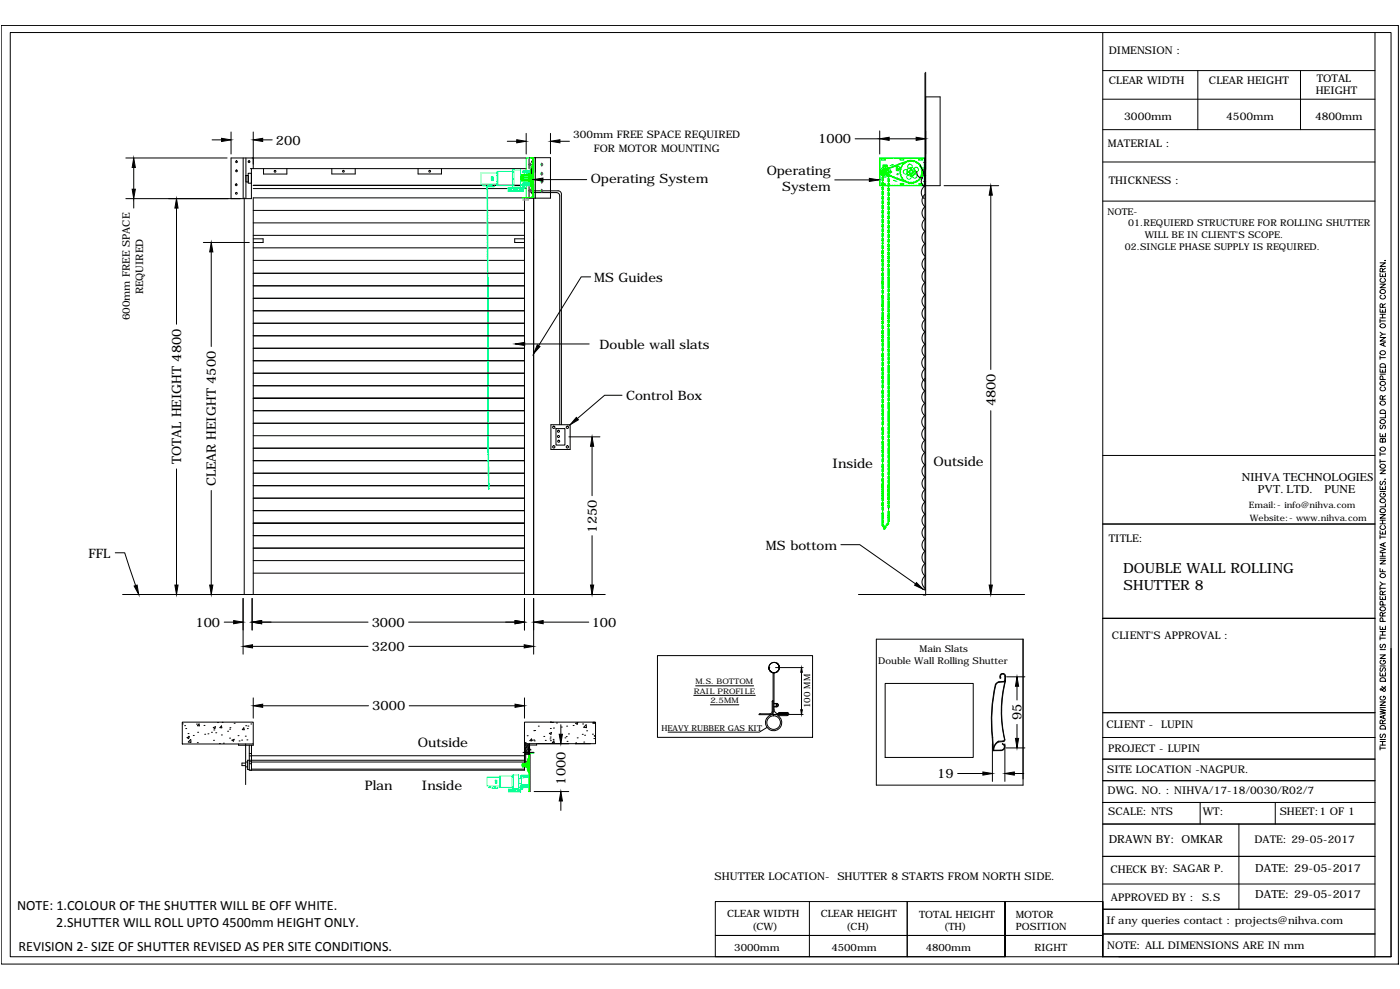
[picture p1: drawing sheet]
<svg xmlns="http://www.w3.org/2000/svg" width="841mm" height="594mm" viewBox="0 0 841 594" stroke-linecap="round" stroke-linejoin="round" font-family="sans-serif">
<!-- layer: 0 -->
<g fill="none" stroke="#000" stroke-width=".6">
<path d="M1 15h839v564h-839zM6 20h830v555h-830zM662 20v555M826 20v555h-164M556 44v310M556 58h9v54h-9M556 43v314h-1M662 42h164M662 60h164M720 42v36M781 42v36M139 79v14"/>
<path d="M152 79v22M528 79v14M662 78h164M76 95h60M127 84h6M146 95v24M148 95v24M158 84h6M305 85h5M316 95h-177v24M316 80v13M322 95v24"/>
<path d="M331 80v12M336 85h6M514 83h14M534 83h16M553 99l2 6v7M662 97h164M80 101v13M80 119v6M147 119v238M148 105h1v4h-1zM149 104h2v6h-2zM150 101h166"/>
<path d="M151 101v18h-75M152 113h164M152 111h169M158 101v4h14v-4M199 101v4h14v-4M251 101v4h14v-4M315 119v238M317 106h3M318 101v-6h13v24h-15M318 105v14M319 115h16h2v2v138M319 116h15h2v2v137"/>
<path d="M319 101v4M319 102l1 1h-1M321 111v246M321 119h-169v238M326 108h26M501 108h21M551 103v3l3 1-1 2 1 2 1 1a5 5 0 0 0 0 7M556 117a5 5 0 0 0 0 7 5 5 0 0 0 0 8 5 5 0 0 0 0 7 5 5 0 0 0 0 7 5 5 0 0 0 0 8M567 112h33M595 117v105M106 125v70M152 134h163"/>
<path d="M152 126h163M662 121h164M122 146h28M127 151v57M152 143h6v3h-6M152 156h163M152 149h163M152 141h163M315 143h-6v3h6M534 151h.1M534 156h.1M534 158h.1"/>
<path d="M556 155a5 5 0 0 0 0 7 5 5 0 0 0 0 8 5 5 0 0 0 0 7 5 5 0 0 0 0 8 5 5 0 0 0 0 7 5 5 0 0 0 0 7 5 5 0 0 0 0 8 5 5 0 0 0 0 7 5 5 0 0 0 0 8 5 5 0 0 0 0 7M829 158h3l-3 2h3M832 156h.1M152 179h163M152 172h163M152 164h163M355 166h-6l-25 42M534 166h.1M534 171h.1M534 173h.1M829 171h3l-3 2h3M829 164v2h3v-2"/>
<path d="M830 177a1.2 1.2 0 0 0-1 2 1.2 1.2 0 0 0 1 1h1a1.2 1.2 0 0 0 1-1 1.2 1.2 0 0 0-1-2M830 167a1.2 1.2 0 0 0-1 2 1.2 1.2 0 0 0 1 1h1a1.2 1.2 0 0 0 1-1 1.2 1.2 0 0 0-1-2M831 163l-1-2-1 2h3M831 165v1M832 161l-1 1M152 194h163M152 187h163M534 180v1M534 185h.1M534 188h.1M534 192h.1M534 194h.1"/>
<path d="M829 186v2h3v-2M829 192v2M829 200l2 1M829 193h3M829 191h3M829 189h3M831 185l-1-2v-1l-1 3h3M831 186v2M831 189v2M832 182l-1 2M152 217h163M152 209h163"/>
<path d="M152 202h163M315 207h39M534 202h.1M534 207h.1M534 209h.1M534 214h.1M534 216h.1M829 203h3l-3 2h3M829 214v2M829 215h3M829 219a1.8 1.8 0 0 1 3 1v1h-3zM831 206v2"/>
<path d="M832 206l-3 1 3 1M832 201h-1l-2 1M152 239h163M152 232h163M152 224h163M374 237h-11l-16 14M534 224h.1M534 229h.1M534 231h.1M534 236h.1M534 238h.1M556 227a5 5 0 0 0 0 8 5 5 0 0 0 0 7 5 5 0 0 0 0 8 5 5 0 0 0 0 7 5 5 0 0 0 0 7 5 5 0 0 0 0 8 5 5 0 0 0 0 7l-1 1a5 5 0 0 0 1 7 5 5 0 0 0 0 7 5 5 0 0 0 0 7 5 5 0 0 0 0 8"/>
<path d="M829 222v2h3v-2M829 225h3M830 232a1.2 1.2 0 0 0-1 2 1.2 1.2 0 0 0 1 1h1a1.2 1.2 0 0 0 1-1 1.2 1.2 0 0 0-1-2M831 240l-1-2-1 2h3M831 222v2M831 228v-2h-2v2h3M832 238l-1 1M152 254h163M152 247h163M331 255h12v15h-12zM334 257h5v10h-5zM534 246h.1"/>
<path d="M534 251h.1M534 253h.1M534 258h.1M595 247v104M829 247a1.8 1.8 0 0 1 3 0v1h-3zM830 255l-1 2h1l1-1 1-1v1v2M832 249v2h-3M152 277h163M152 269h163M152 262h163M342 262h18M356 268v30"/>
<path d="M534 261h.1M534 268h.1M534 273h.1M534 275h.1M662 274h164M829 260v2h3v-2M829 272v2M829 276v2M829 277h3M829 273h3M831 264v-1l1 1v2h-3v-2h1l1 2M831 261v1"/>
<path d="M106 282v69M127 295v56M152 299h163M152 292h163M152 284h163M534 296h.1M534 280h.1M534 283h.1M534 290h.1M534 295h.1M534 298h.1M829 292v2h3v-2"/>
<path d="M829 282h3l-3 3h3M829 295h3M830 289l-1 1 1 1 1-2h1v1v1M830 296a1.2 1.2 0 0 0-1 2 1.2 1.2 0 0 0 1 1h1a1.1 1.1 0 0 0 1-2 1.1 1.1 0 0 0-1-1v1M831 293v1M832 288h.1M152 314h163M152 307h163M534 300h.1M534 305h.1M556 309a5 5 0 0 0 0 7M556 316a5 5 0 0 0 0 8"/>
<path d="M662 315h164M829 319v2h3v-2M829 309h3l-3 2h3M829 315h3M829 312h3M830 316a1.2 1.2 0 0 0-1 1 1.2 1.2 0 0 0 1 1h1a1.2 1.2 0 0 0 1-1 1.2 1.2 0 0 0-1-1M831 312v3M831 320v1M832 303v1h-3M69 332h6l6 20M152 337h163M152 329h163"/>
<path d="M152 322h163M356 322v29M505 327h11l34 24M556 324a5 5 0 0 0 0 7 5 5 0 0 0 0 8 5 5 0 0 0 0 7 5 5 0 0 0 0 7M829 337h3l-3 2h3M829 329l3 1-3 1M829 322v2M829 335h3M829 334h3M829 332h3M829 323h3M831 332v2"/>
<path d="M831 326v2M832 326l-3 1 3 1M74 357h290M146 359v34M151 359v19M152 344h163M315 359v19M321 359v34M516 357h100M555 354h1M829 358v2h3v-2M829 341v2h3"/>
<path d="M829 352v2M829 353h3M829 350l2 1M831 357l-1-2-1 2h3M831 342v1M831 359v1M832 351h-1l-2 1M832 355l-1 1M135 374h5M157 374h64M245 374h64M326 374h28"/>
<path d="M826 371h-164h164M829 376v2h3v-2M829 379h3M831 370l-1-2-1 2h3M831 377v1M831 379v2M831 373v-2h-2v2h3M831 363v-1l-2-1v2h3M832 368l-1 1M152 388h69M246 388h69M395 394h93v49h-93z"/>
<path d="M467 398a3 3 0 0 1-1 6 3 3 0 0 1-4-3M526 384h89v88h-89zM829 393h3l-3 3h3M829 382v2M829 390h3M829 383h3M829 381h3M830 387l-1 2h1l1-2h1v1v1M830 397a1.2 1.2 0 0 0-1 1 1.2 1.2 0 0 0 1 1h1a1.1 1.1 0 0 0 1-1 1.1 1.1 0 0 0-1-1M836 389v186h-164M152 419v12M315 419v12"/>
<path d="M417 418h37M418 412h35M462 401h.1M464 404v25h9h-1M465 404v23l2 2h6M466 401h16M468 401a3 3 0 0 0-4-3 3 3 0 0 0-1 5M468 401a3 3 0 0 0-5-3 3 3 0 0 0 0 6M481 404v22M532 411h53v44h-53zM600 410h-1a19 19 0 0 0-3 12v12l1 17h4a2.1 2.1 0 0 0 2-3M603 409l-4 1a21 21 0 0 0-3 12v12l1 17h4"/>
<path d="M604 406v3h-1M604 406a1.4 1.4 0 0 0-2-1 1.4 1.4 0 0 0-1 2 1.7 1.7 0 0 1 1-2 1.7 1.7 0 0 1 2 1v3M604 409a73 73 0 0 0-1 35M604 409a81 81 0 0 0-1 36l-3 1a5 5 0 0 0-3 5M604 409l-4 1M605 407h11M611 412v8M829 404v2h3v-2M829 400h3M829 408a1.8 1.8 0 0 1 3 0v1h-3zM830 401l-1 2h1l1-2h1v1v1M830 418a1.2 1.2 0 0 0-1 2 1.2 1.2 0 0 0 1 1h1a1.1 1.1 0 0 0 1-2 1.1 1.1 0 0 0-1-1v1"/>
<path d="M830 412v1a2 2 0 0 1 2 2h-1l-1-1h-1l1 1 1-1 1-1v-1M831 405v1M110 435h.1M110 434h42v13h-42zM111 436h.1M112 438h.1M118 435h.1M119 440h.1M120 435v1h-1zM123 436h.1M127 440h.1M128 437h1v1z"/>
<path d="M128 438h.1M131 434h.1M133 436v1h-1zM133 434h.1M137 439h.1M138 438h.1M138 437h.1M141 434h.1M146 437l1 1h-1zM148 436h.1M149 438h.1M149 436h.1"/>
<path d="M151 435h.1M158 424h63M246 424h63M315 434h43v13h-43zM321 439h.1M323 436h.1M331 438h.1M331 434h.1M331 434h1M332 437h.1M334 434h.1M337 435v6"/>
<path d="M337 437h.1M340 436h.1M344 436h.1M346 434h1v1zM350 435h.1M352 435v2h-1zM352 439h.1M356 434h.1M357 434h-1h1M427 423h17M461 437l-5 3h-55M464 421v7l-1 1h-6h-1h7l1-2"/>
<path d="M465 423h2M467 423a1 1 0 0 1 1 1 1 1 0 0 1-1 1h-2M467 423a.9 .9 0 0 1 0 1h-2M468 429v-1h5a1 1 0 0 1 1 1 1 1 0 0 1-1 1h-6a5 5 0 0 1 0 8 5 5 0 0 1-7-3 5 5 0 0 1 6-6h7M473 428v1M474 429h8M611 435v9M662 428h164M829 426l3 1h-3l3 1-3 1M829 422h3l-3 2h3M829 425h3M829 436a1.8 1.8 0 0 1 3 1v1h-3z"/>
<path d="M831 435l-1-2h-1v2h3M831 430v1M832 429l-3 2 3 1M832 433l-1 1M112 443h2l-1 1zM113 441h.1M113 442h.1M115 444v2h-2zM116 442h.1M119 446h.1M123 441h.1M125 441h.1"/>
<path d="M128 445h.1M130 440h.1M132 447h.1M133 441h.1M134 446h.1M138 443h.1M141 444l-1 1h-1l2-1M143 442h.1M143 447v1h9v-1M144 445h.1M145 445h.1M147 442h.1"/>
<path d="M148 447v24M148 458h-3v2h3M148 458h1M148 444h.1M150 453h1M150 459h1M150 458h1M151 448v15M151 458h164M314 452h7M315 447v16h-165v-15M315 457h-166v5h1"/>
<path d="M315 454h-165M315 446h1l-1 1M315 452h1M315 453h1M315 451l2 1M315 448l3 1M315 447l3 1M315 450l3 2M315 449l3 2M315 449l3 1M316 452h-1M316 446h.1"/>
<path d="M316 449h1v7v1l-1 1zM316 452h2v1h-2M317 447l1 1M317 442h.1M317 458v3zM318 448v14a2.7 2.7 0 0 1-2-3v-1M318 447v24M318 452h-3v1h3M318 447v5M318 452v23M319 450h.1M319 444v1h-1z"/>
<path d="M320 445h.1M321 444h.1M321 445h.1M322 447v1h-7M323 447h19M327 442h.1M328 445h.1M330 441l1-1v1zM330 444h.1M331 443h.1M331 445h.1M332 444h.1"/>
<path d="M333 445v1h-1zM337 443h.1M339 443h.1M340 442h.1M341 445h.1M341 441h.1M346 447h9M346 447v-1v1M347 443h.1M350 441h.1M351 446h.1M351 442h.1"/>
<path d="M356 441h.1M357 444h.1M358 442h-1l1 1M596 447v22M602 447h1a2.4 2.4 0 0 1-2 4M602 447l1 1M603 444v1l-4 1-2 2v2M604 447v22M604 449h12M662 443h164M662 456h164M829 448h3"/>
<path d="M829 449h3M829 448v2M829 445h3M829 444h3M830 441l-1 2h1l1-2h1v1v1M831 445v3M148 461h1M150 463h.1M151 462h164M321 475h21M575 465h15M609 465h6"/>
<path d="M662 469h164M337 481v6M662 495h164M721 482v13M744 495v51M766 482v13M826 482h-164h164M662 514h164M662 531h164M486 542v33M545 542v33M662 542h-232v20h232h-232v13h174"/>
<path d="M662 546h164M604 575v-33v33M662 575v-33v33M662 561h164"/>
<circle cx="142" cy="97" r=".5"/>
<circle cx="150" cy="97" r=".5"/>
<circle cx="320" cy="97" r=".5"/>
<circle cx="142" cy="111" r=".5"/>
<circle cx="142" cy="116" r=".5"/>
<circle cx="142" cy="103" r=".5"/>
<circle cx="165" cy="103" r=".5"/>
<circle cx="206" cy="103" r=".5"/>
<circle cx="258" cy="103" r=".5"/>
<circle cx="320" cy="111" r=".5"/>
<circle cx="320" cy="116" r=".5"/>
<circle cx="830" cy="175" r="1.5"/>
<circle cx="830" cy="196" r="1.5"/>
<circle cx="830" cy="212" r="1.5"/>
<circle cx="830" cy="230" r="1.5"/>
<circle cx="333" cy="257" r=".7"/>
<circle cx="335" cy="259" r=".6"/>
<circle cx="341" cy="257" r=".7"/>
<circle cx="830" cy="253" r="1.5"/>
<circle cx="830" cy="242" r="1.5"/>
<circle cx="333" cy="268" r=".7"/>
<circle cx="335" cy="262" r=".6"/>
<circle cx="336" cy="265" r=".6"/>
<circle cx="341" cy="268" r=".7"/>
<circle cx="830" cy="270" r="1.5"/>
<circle cx="830" cy="280" r="1.5"/>
<circle cx="830" cy="307" r="1.5"/>
<circle cx="830" cy="301" r="1.5"/>
<circle cx="830" cy="346" r="1.5"/>
<circle cx="830" cy="366" r="1.5"/>
<circle cx="465" cy="434" r="4"/>
<circle cx="467" cy="424" r=".4"/>
</g>
<g fill="#000" stroke="#000" stroke-width=".6">
<path d="M133 83l6 1-6 1zM152 84l6-1v2zM310 84l6 1-6 1zM331 85l5-1v2zM528 83l6-1v2zM550 82l6 1-6 1zM80 95l1 6h-2zM79 114h2l-1 5zM320 108l6-1v2zM522 107l6 1-6 1zM595 112l1 5h-2zM106 119l1 6h-2z"/>
<path d="M127 146l1 5h-2zM309 207l6-1v2zM323 207l1 1-3 4zM346 251l1 1-4 3zM356 262l1 6h-2zM81 352l1-1 1 6zM105 351h2l-1 6zM126 351h2l-1 6zM355 351h2l-1 6zM551 350l4 4-6-2zM594 351h2l-1 6zM140 373l6 1-6 1z"/>
<path d="M151 374l6-1v2zM309 373l6 1-6 1zM321 374l5-1v2zM146 388l6-1v2zM315 387l6 1-6 1zM481 401l1 3h-1zM611 407l1 5h-2zM152 424l6-1v2zM309 423l6 1-6 1zM481 426h1l-1 3zM336 441h2l-1 6zM610 444h2l-1 5z"/>
<path d="M590 464l6 1-6 1zM604 465l5-1v2zM337 475l1 6h-2z"/>
</g>
<g fill="none" stroke="#0f0" stroke-width=".6">
<path d="M319 95h1v23l-1 1M320 95v24M320 100h-1v14h1M528 95h28v17h-28zM528 95h2M529 95v1M529 96v1M529 98v1M529 99v1M530 96h2h-2zM530 95h1M531 100h2z"/>
<path d="M531 99h.1M531 100h.1M531 99v1zM531 95h1M532 99v1zM532 100h.1M532 99h.1M533 100h.1M533 95h1M534 95h1M536 95h1M536 99h1z"/>
<path d="M536 99l-1 1M537 95h1M539 95h.1M540 100h.1M540 100v1M540 95h1M541 96h2M541 95h1M542 100v1M542 100h.1M543 96h.1M543 95h1"/>
<path d="M543 99h-1v1M543 99h.1M544 95h1M545 97l-2 1v1M545 97h.1M546 95h1M546 97h-1M546 97l-15 5M546 97a7 7 0 0 1 8 6 7 7 0 0 1-8 7M546 97h.1M546 97h1M547 97h.1"/>
<path d="M547 95h1M548 97h2M548 97h-1M548 95h1M550 95h1M550 97l1 1M551 98h1M551 95h1M552 99h.1M552 99l1 1v1M552 98v1M552 96h2h-2z"/>
<path d="M553 95h1M554 95h1M555 95v17M313 105v3M313 107h5M314 105h4M314 105v1M314 106h.1M314 105v4M314 109h4M314 108h4M316 102v-7h5v24h-7h4"/>
<path d="M316 112v7M318 108h-4v-1h-1l1 2M318 105h-4v1M318 104v5M318 104h1M318 109h1M319 101v1v10M319 113h.1M319 100v1M319 101v12M320 110h.1M320 111h.1"/>
<path d="M320 103h.1M320 104v5M320 106h-7v2h7M528 111h2M529 101v1M529 102v1M529 103v1M529 105v1M529 106v1M529 108v1M529 109v1M529 111v1"/>
<path d="M530 110l2 1h-2zM530 111h1M531 103h.1M531 102l10-4a10 10 0 0 1 11 0 7 7 0 0 1 2 8 7 7 0 0 1-8 4l-15-6zM531 103v1M531 104h.1M531 104l15 6M531 102v1M531 111h1M531 102v1v1M531 104h1M532 102h-1"/>
<path d="M532 102h.1M532 104h.1M532 102v1M532 103h.1M532 103h1M533 103l-1 1M533 103h.1M533 103h-1M533 111h1M533 100v-1h-3v1M534 111h1M535 103h1v1h-1"/>
<path d="M535 103v1M536 111h1M537 108h1zM537 111h1M538 109h1M539 111h.1M539 101a1 1 0 0 0 0 2 1 1 0 0 0 1-1h1M539 101h1M539 101v-1a.6 .6 0 0 0 0-1 .7 .7 0 0 0-1 1 .7 .7 0 0 0 1 1M540 111h1M540 101h.1M541 110h2l-2 1z"/>
<path d="M541 101h-1M541 101v1M541 104v1l1 2M541 104h.1M541 102v2M541 102h.1M541 111h1M542 101h-1M542 101h.1M542 107h.1M542 107v1l3 1M543 111h1"/>
<path d="M544 111h1M545 109h.1M545 109h1v1M546 111h1M546 102h1a.8 .8 0 0 1 1 0 .8 .8 0 0 1 0 1l1 1h-1h-1a.7 .7 0 0 1-1 0 .7 .7 0 0 1 0-1zM547 110h-1M547 109h.1M547 110h1M547 111h1M548 109h.1M548 111h1M549 109l-1 1"/>
<path d="M550 109l-1 1v-1M550 111h1M551 111h1M552 110l2 1h-2zM553 111h1M553 101h.1M553 101h1M553 105v1l-1 2-2 1M553 102h.1M553 102h1v2M553 105h.1M554 104v1"/>
<path d="M554 104h.1M554 101l-1 1M554 105h-1M554 111h1M554 105l1 1-1 1zM554 101l1 2-1 3M530 315h.1M314 459v1M314 459v1zM314 460h.1M314 458v1M314 459h.1"/>
<path d="M314 460v1M315 452h6zM316 458h-2v1h2M316 460h-2h2M316 458v3zM316 458h1v3h-1M317 456v7v-3v3v-1zM317 456h1l-1 4M317 460l1 4-1-1M317 460l1 4M318 456l-1 4M318 452v23"/>
<path d="M318 459h-4v1h4M318 452v1M318 454h.1M318 455v1M318 456v1M318 458v1M318 459v1M316 460h-2v1h2M317 475h2M318 461v1M318 462v1M318 463v1"/>
<path d="M318 465v1M318 466v1M318 468v1M318 469v1M318 471h.1M318 472v1M318 473v1M318 475h.1"/>
<circle cx="318" cy="99" r=".6"/>
<circle cx="325" cy="99" r=".6"/>
<circle cx="538" cy="100" r=".1"/>
<circle cx="539" cy="100" r=".3"/>
<circle cx="539" cy="99" r=".1"/>
<circle cx="540" cy="99" r=".1"/>
<circle cx="541" cy="99" r=".1"/>
<circle cx="541" cy="98" r=".1"/>
<circle cx="542" cy="98" r=".1"/>
<circle cx="543" cy="98" r=".1"/>
<circle cx="544" cy="97" r=".1"/>
<circle cx="545" cy="97" r=".1"/>
<circle cx="546" cy="97" r=".1"/>
<circle cx="547" cy="100" r="1.4"/>
<circle cx="547" cy="97" r=".1"/>
<circle cx="548" cy="97" r=".1"/>
<circle cx="549" cy="97" r=".1"/>
<circle cx="550" cy="97" r=".1"/>
<circle cx="551" cy="98" r=".1"/>
<circle cx="552" cy="98" r=".1"/>
<circle cx="552" cy="99" r=".1"/>
<circle cx="553" cy="100" r=".1"/>
<circle cx="318" cy="115" r=".6"/>
<circle cx="325" cy="104" r=".6"/>
<circle cx="325" cy="115" r=".6"/>
<circle cx="325" cy="109" r=".6"/>
<circle cx="530" cy="101" r=".3"/>
<circle cx="530" cy="106" r=".3"/>
<circle cx="531" cy="103" r=".1"/>
<circle cx="531" cy="104" r=".1"/>
<circle cx="531" cy="102" r=".1"/>
<circle cx="532" cy="103" r="3"/>
<circle cx="532" cy="103" r="2.4"/>
<circle cx="532" cy="103" r=".3"/>
<circle cx="532" cy="103" r="1.7"/>
<circle cx="532" cy="103" r="1.8"/>
<circle cx="532" cy="102" r=".1"/>
<circle cx="532" cy="104" r=".1"/>
<circle cx="533" cy="102" r=".1"/>
<circle cx="533" cy="105" r=".1"/>
<circle cx="534" cy="101" r=".1"/>
<circle cx="534" cy="105" r=".1"/>
<circle cx="535" cy="105" r=".1"/>
<circle cx="535" cy="101" r=".1"/>
<circle cx="535" cy="103" r=".3"/>
<circle cx="536" cy="106" r=".1"/>
<circle cx="536" cy="101" r=".1"/>
<circle cx="536" cy="100" r=".1"/>
<circle cx="537" cy="106" r=".1"/>
<circle cx="537" cy="100" r=".1"/>
<circle cx="538" cy="107" r=".1"/>
<circle cx="539" cy="107" r=".1"/>
<circle cx="539" cy="102" r=".4"/>
<circle cx="539" cy="105" r=".4"/>
<circle cx="539" cy="105" r=".1"/>
<circle cx="539" cy="102" r=".1"/>
<circle cx="540" cy="107" r=".1"/>
<circle cx="541" cy="108" r=".1"/>
<circle cx="542" cy="108" r=".1"/>
<circle cx="543" cy="109" r=".1"/>
<circle cx="544" cy="109" r=".1"/>
<circle cx="544" cy="103" r="1.4"/>
<circle cx="545" cy="109" r=".1"/>
<circle cx="545" cy="103" r=".3"/>
<circle cx="546" cy="110" r=".1"/>
<circle cx="546" cy="106" r="1.4"/>
<circle cx="547" cy="110" r=".1"/>
<circle cx="547" cy="103" r="2.6"/>
<circle cx="547" cy="103" r=".8"/>
<circle cx="547" cy="101" r=".3"/>
<circle cx="547" cy="105" r=".3"/>
<circle cx="548" cy="110" r=".1"/>
<circle cx="549" cy="110" r=".1"/>
<circle cx="549" cy="103" r=".3"/>
<circle cx="550" cy="106" r="1.4"/>
<circle cx="550" cy="110" r=".1"/>
<circle cx="550" cy="109" r=".1"/>
<circle cx="550" cy="102" r="1.4"/>
<circle cx="551" cy="109" r=".1"/>
<circle cx="552" cy="108" r=".1"/>
<circle cx="553" cy="107" r=".1"/>
<circle cx="553" cy="106" r=".1"/>
<circle cx="553" cy="101" r=".1"/>
<circle cx="554" cy="105" r=".1"/>
<circle cx="554" cy="101" r=".1"/>
<circle cx="554" cy="103" r=".1"/>
<circle cx="554" cy="104" r=".1"/>
<circle cx="554" cy="102" r=".1"/>
</g>
<path d="M317 116v3" fill="none" stroke="#b88a5c" stroke-width=".6"/>
<path d="M318 103v9" fill="none" stroke="#f0f" stroke-width=".6"/>
<path d="M314 120h1M315 120h.1M316 120h.1M316 120h1M317 120h.1" fill="none" stroke="#dda56e" stroke-width=".6"/>
<g fill="none" stroke="#0ff" stroke-width=".6">
<path d="M291 111l-1 1h2M293 112h4M293 112h1M294 111v1M294 112h1M295 106h1v2h-1zM296 111v1M296 107h.1M296 108h.1M297 112h.1M298 104h-9v7h9M299 105h.1"/>
<path d="M299 109h.1M299 103v8M305 113h9M305 114l9 1zM306 113v1zM306 114h.1M307 114h.1M308 102h5v10h-5zM308 103h-10l1 8h9M308 104h.1M308 107h.1M309 111h.1"/>
<path d="M308 114h1zM309 102v10M309 114h.1M309 114h1zM310 114h.1M311 114h.1M312 114h.1M313 114h.1M313 111h.1M313 109h2M313 105h2M313 111h2"/>
<path d="M313 113v1zM314 113v2M314 104h1M314 103v1M314 110v1M314 111h1M314 110h1M314 103h1M314 103h.1M314 110h.1M314 111h.1M315 112h.1"/>
<path d="M315 113h.1M315 104h5M315 112h5M315 110h5M315 111h5M315 112h-1v3h-9v-2h9M320 102h-5v11l2-1M320 104h-5M320 103h-6M320 110h-6M293 273h.1M294 273h-1"/>
<path d="M293 280v1M293 286h.1M293 281h.1M293 291h1M293 294h1M294 280l-1 1M294 291h.1M294 294h.1M295 472v1h-2h2v-1M296 473h3zM296 473h.1M297 472v1h1v-1"/>
<path d="M298 469v2zM298 469h.1M298 470h.1M300 467h-7v5h7M301 468h.1M301 471h.1M301 466v7M305 474h8v2h-8zM305 474h8M306 475h6zM306 475h.1M306 475h1z"/>
<path d="M307 475h.1M308 465h4v9h-4zM308 466h-8v7h8M308 473h.1M308 467h.1M308 475h.1M308 465v9M308 475h1zM309 475h.1M309 475h1zM310 475h.1M311 475h.1"/>
<path d="M312 475h.1M312 472v1M312 473h1M313 473v1v-1v3zM313 466v1M313 472v1M313 467h.1M313 467h4M313 472h.1M313 473h.1M313 466h.1M313 474h.1"/>
<path d="M313 467h4v-1h-4v8l2-1M313 468h-1v3h1M313 471h4v2h-4M313 472h4M317 466h-4M317 472h-4"/>
<circle cx="296" cy="107" r=".1"/>
<circle cx="296" cy="108" r=".1"/>
<circle cx="299" cy="109" r=".1"/>
<circle cx="299" cy="105" r=".1"/>
<circle cx="308" cy="104" r=".1"/>
<circle cx="308" cy="111" r=".1"/>
<circle cx="308" cy="107" r=".1"/>
<circle cx="298" cy="470" r=".1"/>
<circle cx="298" cy="469" r=".1"/>
<circle cx="300" cy="468" r=".1"/>
<circle cx="300" cy="471" r=".1"/>
<circle cx="308" cy="467" r=".1"/>
<circle cx="308" cy="473" r=".1"/>
</g>
<!-- layer: labeling -->
<g fill="none" stroke="#0ff" stroke-width=".6">
<path d="M293 112h.1M293 114h.1M293 115h.1M293 117v1v-1M293 118v1zM293 119v1zM293 116v1M293 113h.1M293 116h.1M293 119h.1M293 117h.1M293 112v44"/>
<path d="M294 112h.1M295 112h.1M293 121h.1M293 124h.1M293 121v1M293 126h.1M293 127v1M293 129v1M293 133h.1M293 135h.1M293 140h.1M293 127h.1"/>
<path d="M293 130h.1M293 131h.1M293 128h.1M293 136h.1M293 138h.1M293 137h.1M293 120v1zM293 123h.1M293 123v1M293 125h.1M293 126v1M293 128v1"/>
<path d="M293 130v1M293 132h.1M293 134h.1M293 137v1M293 139v1M293 139h.1M293 122h.1M293 135v1M293 136v1M293 138v1M293 144h.1M293 141h.1"/>
<path d="M293 143h.1M293 145h.1M293 146v1M293 148v1M293 152h.1M293 154h.1M293 156v40M293 147h.1M293 149h.1M293 155h.1M293 156h.1M293 157v1"/>
<path d="M293 141v1M293 142h.1M293 157h.1M293 145v1M293 153h.1M293 150h.1M293 151h.1M293 158h.1M293 147v1M293 149v1M293 150v1M293 159h.1"/>
<path d="M293 159v1M293 161v1M293 162h.1M293 167h.1M293 168v1zM293 172v1zM293 167v1M293 174h.1M293 175h.1M293 162v1M293 163h.1M293 165h.1"/>
<path d="M293 161h.1M293 179h.1M293 180h.1M293 170v-1v1M293 170v1zM293 171v1M293 173v1zM293 176h.1M293 168h.1M293 171h.1M293 172h.1M293 177v-1v1"/>
<path d="M293 178v1M293 179v1M293 160v1M293 164h.1M293 166h.1M293 170h.1M293 177v1M293 180v1zM293 184h.1M293 196v3M293 187h.1M293 188v1"/>
<path d="M293 189v1M293 190v1M293 194h.1M293 196h.1M293 196v1M293 198h.1M293 182h.1M293 183h.1M293 189h.1M293 191h.1M293 192h.1M293 199h.1"/>
<path d="M293 182v-1v2M293 182v1M293 185h.1M293 185v1zM293 187v1M293 193h.1M293 195h.1M293 197v1M293 199v40M293 197h.1M293 200v1M293 200h.1"/>
<path d="M293 192v1M293 191v1M293 205h.1M293 203h.1M293 205v1M293 213v1M293 215v1M293 219h.1M293 220h.1M293 215h.1M293 203v2M293 207h.1"/>
<path d="M293 204h.1M293 211h.1M293 212v1M293 214v1M293 216h.1M293 218h.1M293 214h.1M293 212h.1M293 202h.1M293 206v1M293 208h.1M293 209h.1"/>
<path d="M293 201h.1M293 210h.1M293 217h.1M293 213h.1M293 218v1M293 220v1M293 222v1zM293 239v13M293 231v1M293 232v1M293 234v1M293 238h.1"/>
<path d="M293 239h.1M293 239v1M293 225h.1M293 225v1M293 229h.1M293 231h.1M293 235h.1M293 236h.1M293 233h.1M293 240h.1M293 221v1v-1M293 223v1z"/>
<path d="M293 225v-1v2M293 227v1M293 221h.1M293 221v1M293 226h.1M293 227h.1M293 222h.1M293 230h.1M293 233v1M293 237h.1M293 226v1M293 230v1"/>
<path d="M293 235v1M293 242h.1M293 241h.1M293 243h.1M293 245h.1M293 247h.1M293 247v1M293 248v1M293 250v1M293 251h.1M293 252v28M293 243v1"/>
<path d="M293 249h.1M293 252h.1M293 253v1M293 258v1M293 259v1M293 253h.1M293 254h.1M293 258h.1M293 259h.1M293 240v1M293 241v1M293 246h.1"/>
<path d="M293 249v1M293 244h.1M293 255h.1M293 256v1M293 260v1M293 256h.1M293 260h.1M293 257v1M293 257h.1M293 261h.1M293 262h.1M293 261v1"/>
<path d="M293 263h.1M293 264h.1M293 265v1M293 266h.1M293 266v1M293 270h.1M293 271h.1M293 265h.1M293 267h.1M293 270v1M293 273v1M293 274h.1"/>
<path d="M293 275h.1M293 277v1M293 279v1zM293 273v2M293 278v1M293 273h.1M293 280h1M293 267v1M293 269v1M293 268h.1M293 269h.1M293 272h.1"/>
<path d="M293 275v1M293 276v1zM293 277h.1M293 279h.1M293 268v1M293 276h.1M293 283h.1M293 283v1M293 281h.1M293 285h.1M293 281v5M293 292l1 1"/>
<path d="M293 286h1M293 288l1 1M293 290h1M293 282h.1M293 284v1M293 284h.1M293 288h1M293 285l1 1M294 286h-1M294 287h.1M294 289h.1M294 291v1"/>
<path d="M294 286h.1M294 287h-1M294 291h.1M293 292h.1M294 286v8M294 290h.1M294 288h-1M294 290h-1M294 292h.1M294 291h-1M294 293l-1 1"/>
</g>
<!-- layer: 0 -->
<g fill="#0f0" stroke="#0f0" stroke-width=".6">
<path d="M320 100v4zM320 100v4z"/>
<path d="M320 104v1zM320 104v1z"/>
<path d="M320 105v2zM320 105v2z"/>
<path d="M320 107v2zM320 107v2z"/>
<path d="M320 109v5zM320 109v5z"/>
<path d="M318 456v2zM318 456v2z"/>
<path d="M317 458v2zM317 458v2z"/>
<path d="M317 460v1zM317 460v1z"/>
<path d="M318 461v3zM318 461v3z"/>
</g>
<path d="M317 99h3M318 98v2M325 98v2M555 98h1M317 115h3M318 114v2M325 103v2M325 108v2M325 114v2M555 102h1M555 106h1M555 109h1" fill="none" stroke="#f00" stroke-width=".6"/>
<path d="M555 98h1M555 97h1M555 109h1M555 106h1M555 105h1M555 102h1M316 452h.1M317 452h.1M319 452h.1M320 452h.1" fill="none" stroke="#ff0" stroke-width=".6"/>
<!-- layer: labeling -->
<g fill="none" stroke="#0f0" stroke-width=".6">
<path d="M530 104a2.1 2.1 0 0 1 2-3 2.1 2.1 0 0 1 2 3M530 106v3M530 109v2M530 112v2M530 115v2M530 118v2M530 107v1M530 109v2h1M530 106l1 2M530 109l1 2M530 112h1M530 106h.1"/>
<path d="M530 109h.1M530 111v1M530 114v1M530 117v1M530 120h.1M530 115h1M530 118h1M531 104h-1v1h1M531 112h-1v2h1M531 115h-1v2h1M531 118h-1v1M531 108h-1"/>
<path d="M531 104h-1v2M531 104v1M531 112v2M531 115v2M531 118l-1 2M531 114h-1M531 117h-1M531 111h-1M531 108l-1 1M531 105l-1 1M534 113v2M534 116v2"/>
<path d="M534 110v2M534 107v2M534 104v2M534 118v2M534 106v1M534 109v1M534 112v1M534 115v1M534 118h.1M534 116h.1M534 118v1M534 112h.1"/>
<path d="M530 124v1M530 126v2M530 120v3M530 123v2M530 129v2M530 132v2M530 134v3M530 137v2M530 123h.1M530 125v1M530 128v1M530 131v1"/>
<path d="M530 134h.1M530 137h.1M530 139v1M530 120l1 1M530 123l1 1M530 126h1M530 129h1M530 132h1M530 134l1 1M530 137l1 1M531 121h-1v1M531 129h-1v2h1"/>
<path d="M531 132h-1v1h1M531 135h-1v1h1M531 138h-1v1h1M531 121l-1 2M531 124l-1 1M531 126l-1 2M531 129v2M531 132v1M531 135v1M531 138v1M531 131h-1M531 133l-1 1"/>
<path d="M531 136l-1 1M531 139h-1M534 127v2M534 124v2M534 130v2M534 121v2M534 132v2M534 135v2M534 138v2M534 120v1M534 123v1M534 126v1"/>
<path d="M534 129v1M534 132h.1M534 134v1M534 137v1M534 121v1M534 135v1M534 138h.1M534 131v1M534 140h.1M530 146v1M530 143v2M530 148v1"/>
<path d="M530 151v1M530 153v2M530 140v2M530 147v2M530 150v3M530 155v3M530 158v2M530 142v1M530 145v1M530 147h.1M530 149v1M530 153h.1"/>
<path d="M530 155h.1M530 158h.1M530 140h1M530 146h.1M530 146h1M530 155l1 1M530 158h1M531 140h-1v2M531 156h-1v1h1M531 158h-1v2M531 142h-1M531 140v2"/>
<path d="M531 156v1M531 158l-1 2M531 146l-1 1M531 157l-1 1M534 141v2M534 144v2M534 146v2M534 149v2M534 151v3M534 156v2M534 158v3M534 141v1"/>
<path d="M534 144v1M534 147v1M534 149v1M534 154v2M534 140v1M534 143v1M534 146h.1M534 148v1M534 151h.1M534 156h.1M534 158h.1M534 141h.1"/>
<path d="M534 151v1M534 158v1M534 152v1M534 159v1M534 148h.1M534 150v1M534 153h.1M534 155v1M534 153l-1 1 1 2M530 169v2h1M530 172v1h1M530 178v1h1"/>
<path d="M530 161v2M530 164v2M530 166v3M530 169v2M530 171v3M530 174v2M530 177v2M530 180v2M530 169l1 2M530 171l1 2M530 177l1 2M530 180l1 2"/>
<path d="M530 160v1M530 163v1M530 166h.1M530 169h.1M530 171h.1M530 174h.1M530 176v1M530 179v1M530 164h1M530 166l1 1M530 174l1 1M531 164h-1v2h1"/>
<path d="M531 167h-1v1h1M531 175h-1v1h1M531 164v2M531 167v1M531 175v1M531 168l-1 1M531 166h-1M531 173l-1 1M531 171h-1M531 176h-1M531 179h-1M534 164v2"/>
<path d="M534 166v2M534 176v2M534 161v2M534 168v3M534 171v2M534 173v2M534 178v2M534 171v1M534 161h.1M534 163v1M534 166h.1M534 168h.1"/>
<path d="M534 171h.1M534 173h.1M534 175v1M534 178h.1M534 161v1M534 168v1M534 178v1M534 162v1M534 169v1M534 179v1M534 175h.1M534 169v2"/>
<path d="M534 160v1M534 163h.1M530 180v2h1M530 190v2M530 193v2M530 195v3M530 199v2M530 190v2h1M530 199v1M530 190l1 2M530 190v1M530 192v1"/>
<path d="M530 195h.1M530 198v1M530 193h1M530 199h1M530 195l1 1M530 182v1v1M530 185v2M530 188v2M530 182h.1M530 184v1M530 187v1M530 182l1 1"/>
<path d="M530 185h1M530 188h1M531 193h-1v1h1M531 196h-1v1M531 183h-1v1h1M531 185h-1v2h1M531 188h-1v1h1M531 183v1M531 185v2M531 193v1M531 196l-1 2M531 182h-1"/>
<path d="M531 194l-1 1M531 192h-1M531 188v1M531 187h-1M531 184h-1M531 189l-1 1M533 190h1M534 198v1M534 190h.1M534 181v2M534 186v2M534 188v4"/>
<path d="M534 192v2M534 194v3M534 197v2M534 200v2M534 183v2M534 188v3M534 195v1M534 200v1M534 194v2M534 181h.1M534 185v1M534 188h.1"/>
<path d="M534 189v1M534 192h.1M534 194h.1M534 197h.1M534 199v1M534 186h.1M534 188v1M534 190h-1M534 180h.1M534 183h.1M534 183l-1 1 1 1M534 185h.1"/>
<path d="M534 196v1M534 199h.1M530 201v2M530 201h.1M530 201h1M530 203v1v2M530 206v2M530 209v2M530 212v1v1M530 215v2M530 218v2M530 203l1 2"/>
<path d="M530 203h.1M530 206h.1M530 208v1M530 211v1M530 214v1M530 217v1M530 220v1M530 206h1M530 209h1M530 212l1 1M530 215h1M530 218h1"/>
<path d="M531 201h-1v2M531 204h-1v1h1M531 206h-1v2h1M531 209h-1v2h1M531 213h-1v1h1M531 215h-1v2h1M531 218h-1v1h1M531 201l-1 2M531 206v2M531 209v2M531 213v1M531 215v2"/>
<path d="M531 218v1M531 205l-1 1M531 208h-1M531 211h-1M531 217h-1M531 219l-1 1M531 214h-1M533 210h1v1zM534 215v1M534 217v1M534 220v1M534 202v2"/>
<path d="M534 204v3M534 207v2M534 209v2M534 202h.1M534 204h.1M534 207h.1M534 209h.1M534 204v1M534 212v2M534 214v2M534 217v2M534 219v3"/>
<path d="M534 212v1M534 212h.1M534 214h.1M534 216v1M534 219h.1M534 214v1M534 217h.1M534 219v1M534 220h.1M534 205v1M534 201v1M534 213v1"/>
<path d="M534 206v1M534 216h.1M534 218v1M530 226v1M530 229v1M530 231v2h1M530 221v2M530 223v1v1M530 226v2M530 228v2M530 231v2M530 234v3"/>
<path d="M530 237v2M530 240v2M530 221v1h1M530 221l1 1M530 231l1 2M530 223h.1M530 225v1M530 228h.1M530 230v1M530 233v1M530 237h.1M530 239v1"/>
<path d="M530 223l1 1M530 234l1 1M530 237h1M530 240h1M531 224h-1v1h1M531 235h-1v1h1M531 237h-1v2M531 224v1M531 235v1M531 237l-1 2M531 225h-1M531 222l-1 1"/>
<path d="M531 233h-1M531 236l-1 1M533 232h1v2zM534 222v2M534 225v1M534 234v2M534 239v2M534 224v2M534 227v2M534 229v2M534 236v2M534 232v1"/>
<path d="M534 222h.1M534 224h.1M534 226v1M534 229h.1M534 231v1M534 234h.1M534 236h.1M534 238v1M534 224v1M534 227h.1M534 232h.1M534 239h.1"/>
<path d="M534 227v1M534 237v1M534 231h.1M534 238h.1M534 221v1M534 228v1M530 248v2M530 251v2M530 254v1M530 257v1M530 260v1M530 250h.1"/>
<path d="M530 258v1M530 250h1M530 248h1M530 252h1M530 251h1M530 257h1M530 254h1M530 258h1M530 260h1M530 243v2M530 245v3M530 242v1"/>
<path d="M530 245h.1M530 243h1M530 245l1 1M530 248h.1M530 253h.1M530 255v2M530 259h.1M530 250v1M530 250l1 1M530 253v1M530 253l1 1M530 257h.1"/>
<path d="M530 259v1M530 259l1 1M531 240h-1v1M531 243h-1v2h1M531 246h-1v1h1M531 240l-1 2M531 243v2M531 246v1M531 247l-1 1M531 245h-1M531 248v2M531 251l-1 2"/>
<path d="M531 254l-1 1M531 257v1M531 260l-1 1M531 250h-1M531 258l-1 1M533 244h1v2zM534 242v1M534 242v2M534 246v3M534 249v2M534 251v2M534 254l-1 1h1"/>
<path d="M534 244v2M534 254v1M534 241v1M534 244h.1M534 246h.1M534 249h.1M534 251h.1M534 253v1M534 242h.1M534 246v1M534 251v1M534 254h.1"/>
<path d="M534 256v2M534 258v2M534 256h.1M534 258h.1M534 258v1M534 259h.1M534 247v1M534 252v1M534 241h.1M534 248h.1M534 253h.1M534 259v2"/>
<path d="M534 243v1M534 248v1M530 262v2M530 265v2M530 268v2M530 279v2M530 267h.1M530 279h1v2h-1M530 261h.1M530 267h1M530 265h1M530 264h.1"/>
<path d="M530 262h1M530 268h1M530 270v2M530 273v2M530 275v2M530 261v1M530 264v1M530 267v1M530 270h.1M530 272v1M530 275h.1M530 277v2"/>
<path d="M530 265h.1M530 262h.1M530 268h.1M530 270h1l-1 2M530 273h1l-1 2M530 275l1 1-1 1M530 279h1l-1 2M530 279h.1M531 261h-1M531 264h-1M531 262l-1 2M531 265v2"/>
<path d="M531 268l-1 2M531 267h-1M534 264v2M534 269v1M534 271v2M534 274v1M534 260v1M534 263h.1M534 266h.1M534 270v1M534 278h.1M534 260h.1"/>
<path d="M534 269h.1M534 273h.1M534 271h.1M534 275h.1M534 274h.1M534 261v2M534 266v2M534 276v2M534 261h.1M534 263v1M534 268v1M534 275v1"/>
<path d="M534 264h.1M534 266v1M534 273v1M534 278v1v1M534 278v2M534 269v2M530 282v1M530 288v1M530 290v8M530 281h.1M530 292h.1M530 289h.1"/>
<path d="M530 293h1M530 282h1l-1 1M530 288h1v1h-1M530 290h1l-1 8M530 283h.1M530 286h.1M530 291v1M530 293v1v2M530 296v2M530 299v2M530 293h.1M530 296h.1"/>
<path d="M530 298v1M530 291h.1M530 296v1M530 294h.1M530 293l1 1M530 299h1M530 284v2M530 283v1M530 286v1M530 289v1M530 281l1 1-1 1M530 284l1 1-1 1"/>
<path d="M530 287l1 1-1 1M530 290h1l-1 2M530 281v1M530 287v1M530 290h.1M530 298v3M530 295h1M530 295v2M530 298v2M530 292v2M530 292v1M530 294v1"/>
<path d="M530 297v1M530 300v1M531 298h-1M531 299h-1v1M531 291l-1 1M531 291h-1v2M531 295l-1 1M531 293h-1M531 294h-1M531 299l-1 1M534 281v1M534 284v1"/>
<path d="M534 286v2M534 291v2v1v1M534 298v2M534 282v1M534 288h.1M534 295h.1M534 297v1M534 291v2M534 293l-1 2 1 1v2M534 296v2M534 290v1M534 293h.1"/>
<path d="M534 298h.1M534 291h.1M534 293v1M534 296h.1M534 298v1v-1M534 288v1v1M534 288v2M534 280v1M534 283h.1M534 285v1M534 295v1M534 281v2"/>
<path d="M534 283v2M534 281h.1M534 283v1M534 286h.1M534 293v2M534 294v2M530 310v2M530 315l1 1v1zM530 315l1 2zM530 308v4M530 312v2h1M530 310h.1"/>
<path d="M530 312h.1M530 308h1M530 312l1 1M530 302v2M530 304v1v1M530 304v2M530 301v1M530 304h.1M530 306v2M530 302h1M531 308h-1v2h1M531 313h-1v1h1"/>
<path d="M531 302h-1v2h1M531 300l-1 1M531 306h-1M531 310h-1v2M531 308v2M531 313v1M531 302v2M531 304h-1M532 316l-1 2 1-1M532 316l-1 1M532 316v1M532 316h.1"/>
<path d="M532 317l-1 1M532 315v1M534 301v2M534 315l-1 1-1-1M534 314l-2 1M534 314v1M534 303v2M534 307v2M534 309v2M534 311v2M534 300v1M534 303h.1"/>
<path d="M534 309h.1M534 311h.1M534 313v1M534 307h.1M534 315l-2 1M534 305v2M534 313h.1M534 305h.1"/>
</g>
<!-- layer: bracket -->
<path d="M556 95v16" fill="none" stroke="#000" stroke-width=".6"/>
<g font-size="8.5">
<text x="10" y="547">NOTE: 1.COLOUR OF THE SHUTTER WILL BE OFF WHITE.</text>
<text x="34" y="557">2.SHUTTER WILL ROLL UPTO 4500mm HEIGHT ONLY.</text>
<text x="11" y="572">REVISION 2- SIZE OF SHUTTER REVISED AS PER SITE CONDITIONS.</text>
</g>
<g font-size="8.4">
<text x="675" y="344">DOUBLE WALL ROLLING</text>
<text x="675" y="354">SHUTTER 8</text>
</g>
<g font-size="7.9">
<text x="500" y="281">Inside</text>
<text x="561" y="280">Outside</text>
<text x="251" y="449">Outside</text>
<text x="219" y="475">Plan</text>
<text x="253" y="475">Inside</text>
</g>
<g font-size="7.8">
<text x="166" y="87">200</text>
<text x="492" y="86">1000</text>
<text x="461" y="105">Operating</text>
<text x="355" y="110">Operating System</text>
<text x="470" y="115">System</text>
<text x="357" y="169">MS Guides</text>
<text x="360" y="210">Double wall slats</text>
<text x="376" y="240">Control Box</text>
<text x="598" y="244" transform="rotate(-90 598 244)">4800</text>
<text x="109" y="279" transform="rotate(-90 109 279)">TOTAL HEIGHT 4800</text>
<text x="130" y="292" transform="rotate(-90 130 292)">CLEAR HEIGHT 4500</text>
<text x="358" y="320" transform="rotate(-90 358 320)">1250</text>
<text x="53" y="335">FFL</text>
<text x="460" y="330">MS bottom</text>
<text x="117" y="376">100</text>
<text x="223" y="376">3000</text>
<text x="355" y="376">100</text>
<text x="223" y="391">3200</text>
<text x="224" y="427">3000</text>
<text x="614" y="433" transform="rotate(-90 614 433)">95</text>
<text x="563" y="467">19</text>
<text x="340" y="471" transform="rotate(-90 340 471)">1000</text>
</g>
<g font-size="7.2">
<text x="746" y="289">NIHVA TECHNOLOGIES</text>
<text x="756" y="296">PVT. LTD.</text>
<text x="796" y="296">PUNE</text>
</g>
<g font-size="6.7">
<text x="666" y="507">DRAWN BY: OMKAR</text>
<text x="754" y="524">DATE: 29-05-2017</text>
<text x="754" y="539">DATE: 29-05-2017</text>
</g>
<g font-size="6.4">
<text x="429" y="529">SHUTTER LOCATION-</text>
<text x="503" y="529">SHUTTER 8 STARTS FROM NORTH SIDE.</text>
</g>
<g font-size="6.3">
<text x="666" y="33">DIMENSION :</text>
<text x="666" y="50">CLEAR WIDTH</text>
<text x="726" y="50">CLEAR HEIGHT</text>
<text x="791" y="49">TOTAL</text>
<text x="790" y="57">HEIGHT</text>
<text x="675" y="72">3000mm</text>
<text x="737" y="72">4500mm</text>
<text x="790" y="72">4800mm</text>
<text x="665" y="89">MATERIAL :</text>
<text x="666" y="111">THICKNESS :</text>
<text x="666" y="325">TITLE:</text>
<text x="668" y="384">CLIENT'S APPROVAL :</text>
<text x="665" y="438">CLIENT -</text>
<text x="698" y="438">LUPIN</text>
<text x="666" y="451">PROJECT - LUPIN</text>
<text x="665" y="464">SITE LOCATION -NAGPUR.</text>
<text x="665" y="477">DWG. NO. : NIHVA/17-18/0030/R02/7</text>
<text x="666" y="490">SCALE: NTS</text>
<text x="723" y="489">WT:</text>
<text x="769" y="490">SHEET:1 OF 1</text>
<text x="754" y="507">DATE: 29-05-2017</text>
<text x="667" y="524">CHECK BY: SAGAR P.</text>
<text x="667" y="541">APPROVED BY :</text>
<text x="722" y="541">S.S</text>
<text x="665" y="555">If any queries contact : projects@nihva.com</text>
<text x="665" y="570">NOTE: ALL DIMENSIONS ARE IN mm</text>
</g>
<g font-size="6.2">
<text x="344" y="83">300mm FREE SPACE REQUIRED</text>
<text x="357" y="91">FOR MOTOR MOUNTING</text>
<text x="86" y="177" transform="rotate(-90 86 177)">REQUIRED</text>
<text x="78" y="192" transform="rotate(-90 78 192)">600mm FREE SPACE</text>
</g>
<g font-size="6.1">
<text x="437" y="551">CLEAR WIDTH</text>
<text x="493" y="551">CLEAR HEIGHT</text>
<text x="552" y="551">TOTAL HEIGHT</text>
<text x="610" y="551">MOTOR</text>
<text x="452" y="559">(CW)</text>
<text x="508" y="559">(CH)</text>
<text x="567" y="559">(TH)</text>
<text x="610" y="559">POSITION</text>
<text x="441" y="572">3000mm</text>
<text x="499" y="572">4500mm</text>
<text x="556" y="572">4800mm</text>
<text x="621" y="571">RIGHT</text>
</g>
<g font-size="5.6">
<text x="665" y="129">NOTE-</text>
<text x="678" y="136">01.REQUIERD STRUCTURE FOR ROLLING SHUTTER</text>
<text x="688" y="143">WILL BE IN CLIENT'S SCOPE.</text>
<text x="676" y="150">02.SINGLE PHASE SUPPLY IS REQUIRED.</text>
<text x="552" y="392">Main Slats</text>
<text x="528" y="399">Double Wall Rolling Shutter</text>
</g>
<g font-size="5.3">
<text x="750" y="305">Email:- info@nihva.com</text>
<text x="751" y="313">Website:- www.nihva.com</text>
</g>
<text font-size="5.2" x="487" y="425" transform="rotate(-90 487 425)">100 MM</text>
<text font-size="4.9" x="397" y="439">HEAVY RUBBER GAS KIT</text>
<g font-size="4.6">
<text x="418" y="411">M.S. BOTTOM</text>
<text x="417" y="417">RAIL PROFILE</text>
<text x="427" y="422">2.5MM</text>
</g>
</svg>
